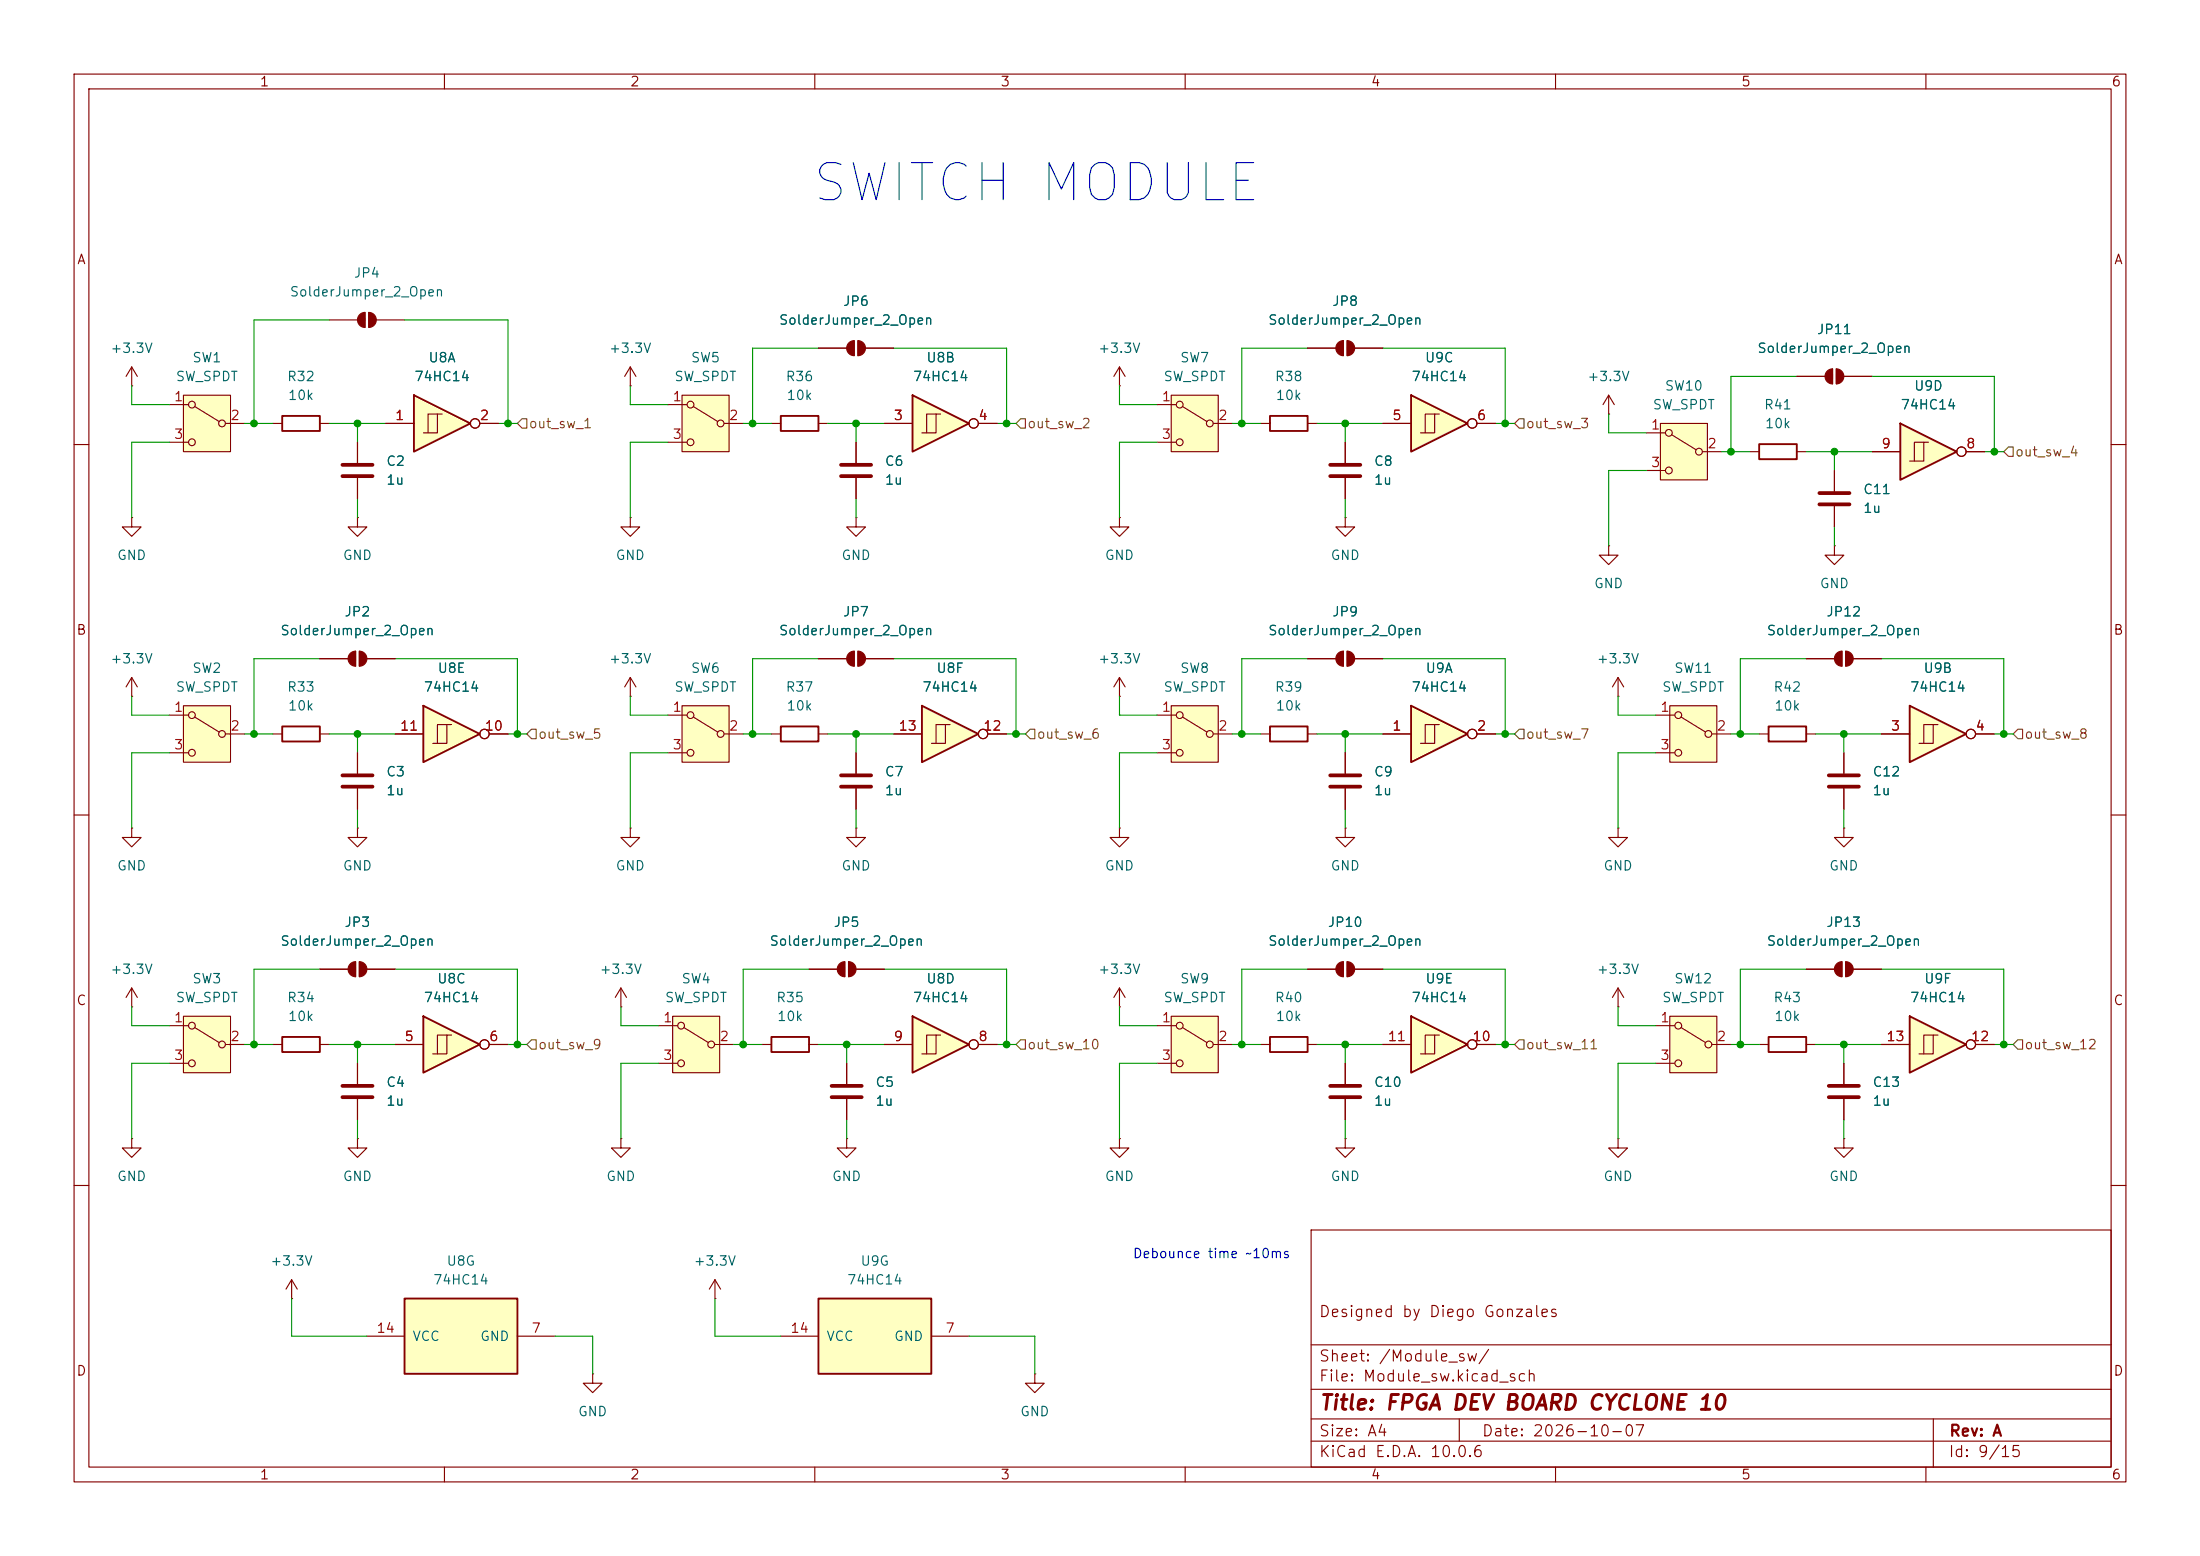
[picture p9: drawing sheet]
<svg xmlns="http://www.w3.org/2000/svg" width="297mm" height="210mm" viewBox="0 0 297 210" stroke-linecap="round" stroke-linejoin="round" font-family="sans-serif">
<g fill="none" stroke="#840000" stroke-width=".15">
<path d="M10 10h277v190h-277zM12 12h273v186h-273zM60 10v2M110 10v2M160 10v2M210 10v2M260 10v2M10 60h2M285 60h2M10 110h2M115.6 101.6v2.8M115.6 106.4v2.8"/>
<path d="M285 110h2M83.8 153.7v1.2h-1.3l1.3 1.3 1.3-1.3h-1.3M83.8 153.7h.1M10 160h2M177 166h108v32h-108zM285 160h2M60 198v2M110 198v2M160 198v2M177 194.5h108M177 191.5h108M177 187.5h108"/>
<path d="M177 181.5h108M197 191.5v3M210 198v2M260 198v2M261 191.5v6.5"/>
</g>
<path d="M113.5 104.6h4.1M113.5 106.2h4.1" fill="none" stroke="#840000" stroke-width=".51"/>
<path d="M90.8 137.2h6.4v7.6h-6.4z" fill="#ffffc2"/>
<g fill="none" stroke="#840000" stroke-width=".15">
<path d="M88.9 138.4h2.5M90.8 137.2h6.4v7.6h-6.4zM92.3 138.7l3.3 2M88.9 143.5h2.5M96.5 141h2.6"/>
<circle cx="91.9" cy="138.4" r=".46"/>
<circle cx="91.9" cy="143.5" r=".46"/>
<circle cx="96" cy="141" r=".46"/>
</g>
<path d="M57.1 137.2l7.7 3.8-7.7 3.8z" fill="#ffffc2"/>
<path d="M57.1 137.2l7.7 3.8-7.7 3.8zM104.1 140h5.1v2h-5.1z" fill="none" stroke="#840000" stroke-width=".25"/>
<g fill="none" stroke="#840000" stroke-width=".15">
<path d="M48.3 59.7v2.8M85.1 52.1h.1M85.1 49.5l.8 1.3M85.1 49.5l-.8 1.3M85.1 49.5v2.6M115.6 59.7v2.8M181.6 59.7v2.8M48.3 64.5v2.8M115.6 69.9v1.2h-1.3l1.3 1.3 1.2-1.3h-1.2M115.6 69.9h.1M115.6 64.5v2.8M181.6 69.9v1.2h-1.3l1.3 1.3 1.3-1.3h-1.3"/>
<path d="M181.6 69.9h.1M181.6 64.5v2.8M60.3 139.7h-1.2v2.5M61 139.7h-.7v2.5h-1.9M53.3 141h3.8M66 141h2.6M102.9 141h1.2M109.2 141h1.3M96.5 175.3h.1M96.5 172.7l-.7 1.3M96.5 172.7l.8 1.3M96.5 172.7v2.6"/>
<circle cx="65.4" cy="141" r=".63"/>
</g>
<path d="M46.2 62.7h4.1M46.2 64.3h4.1M113.5 62.7h4.1M113.5 64.3h4.1M179.6 62.7h4M179.6 64.3h4" fill="none" stroke="#840000" stroke-width=".51"/>
<path d="M54.6 175.3h15.2v10.1h-15.2z" fill="#ffffc2"/>
<path d="M54.6 175.3h15.2v10.1h-15.2z" fill="none" stroke="#840000" stroke-width=".25"/>
<g fill="none" stroke="#840000" stroke-width=".15">
<path d="M151.1 69.9v1.2h-1.2l1.2 1.3 1.3-1.3h-1.3M151.1 69.9h.1M247.6 73.7v1.2h-1.2l1.2 1.3 1.3-1.3h-1.3M247.6 73.7h.1M85.1 111.8v1.2h-1.3l1.3 1.3 1.3-1.3h-1.3M85.1 111.8h.1M115.6 111.8v1.2h-1.3l1.3 1.3 1.2-1.3h-1.2M115.6 111.8h.1M39.4 175.3h.1M39.4 172.7l-.8 1.3M39.4 172.7l.7 1.3M39.4 172.7v2.6"/>
<path d="M49.5 180.3h5.1M69.8 180.3h5.1"/>
</g>
<path d="M158.1 95.3h6.4v7.6h-6.4z" fill="#ffffc2"/>
<g fill="none" stroke="#840000" stroke-width=".15">
<path d="M17.8 52.1h.1M17.8 49.5l.7 1.3M17.8 49.5l-.8 1.3M17.8 49.5v2.6M44.4 43.2h3.9M49.3 42.2v2M49.8 42.2v2M50.8 43.2h3.8M170.2 57.2h1.2M176.5 57.2h1.3M247.6 63.5v2.8M247.6 68.3v2.8"/>
<path d="M156.2 96.5h2.5M158.1 95.3h6.4v7.6h-6.4zM159.6 96.8l3.3 2M163.8 99.1h2.6M151.1 111.8v1.2h-1.2l1.2 1.3 1.3-1.3h-1.3M151.1 111.8h.1M156.2 101.6h2.5"/>
<circle cx="159.3" cy="96.5" r=".46"/>
<circle cx="163.3" cy="99.1" r=".46"/>
<circle cx="159.3" cy="101.6" r=".46"/>
</g>
<g fill="#840000" stroke="#840000" stroke-width=".15">
<path d="M48.6 42.5l.3-.3h.4v2a1.02 1.02 0 0 1-1-.6 1.02 1.02 0 0 1 .3-1.1z"/>
<path d="M49.8 42.2a1.02 1.02 0 0 1 1 1 1.02 1.02 0 0 1-1 1z"/>
</g>
<path d="M171.4 56.1h5.1v2.1h-5.1z" fill="none" stroke="#840000" stroke-width=".25"/>
<path d="M245.6 66.5h4.1M245.6 68.1h4.1" fill="none" stroke="#840000" stroke-width=".51"/>
<path d="M123.2 53.3l7.6 3.9-7.6 3.8z" fill="#ffffc2"/>
<path d="M123.2 53.3l7.6 3.9-7.6 3.8z" fill="none" stroke="#840000" stroke-width=".25"/>
<g fill="none" stroke="#840000" stroke-width=".15">
<path d="M119.4 57.2h3.8M126.4 55.9h-1.3v2.5M127 55.9h-.6v2.5h-1.9M132.1 57.2h2.5"/>
<circle cx="131.4" cy="57.1" r=".63"/>
</g>
<path d="M24.8 53.3h6.3v7.7h-6.3z" fill="#ffffc2"/>
<g fill="none" stroke="#840000" stroke-width=".15">
<path d="M22.9 54.6h2.5M22.9 59.7h2.5M24.8 53.3h6.3v7.7h-6.3zM26.3 54.9l3.3 2M30.5 57.2h2.5M104.1 57.2h1.3M110.5 57.2h1.3M110.5 47h3.8M115.3 46v2M115.8 46v2M116.8 47h3.8M151.1 52.1h.1"/>
<path d="M151.1 49.5l.8 1.3M151.1 49.5l-.7 1.3M151.1 49.5v2.6M242.6 50.8h3.8M247.4 49.8v2M247.9 49.8v2M248.9 50.8h3.8M236.2 61h1.3M242.6 61h1.2M83.8 135.9h.1M83.8 133.4l.8 1.2M83.8 133.4l-.7 1.2"/>
<path d="M83.8 133.4v2.5"/>
<circle cx="25.9" cy="54.6" r=".46"/>
<circle cx="25.9" cy="59.7" r=".46"/>
<circle cx="30" cy="57.2" r=".46"/>
</g>
<g fill="#840000" stroke="#840000" stroke-width=".15">
<path d="M246.7 50.1l.3-.3h.4v2a1.02 1.02 0 0 1-.9-.6 1.02 1.02 0 0 1 .2-1.1z"/>
<path d="M247.9 49.8a1.02 1.02 0 0 1 1 1 1.02 1.02 0 0 1-1 1z"/>
<path d="M114.6 46.3l.4-.3h.3v2a1.02 1.02 0 0 1-.9-.6 1.02 1.02 0 0 1 .2-1.1z"/>
<path d="M115.8 46a1.02 1.02 0 0 1 1 1 1.02 1.02 0 0 1-1 1z"/>
</g>
<path d="M105.4 56.1h5.1v2.1h-5.1zM237.5 59.9h5.1v2.1h-5.1z" fill="none" stroke="#840000" stroke-width=".25"/>
<path d="M55.9 53.3l7.6 3.9-7.6 3.8z" fill="#ffffc2"/>
<path d="M55.9 53.3l7.6 3.9-7.6 3.8z" fill="none" stroke="#840000" stroke-width=".25"/>
<g fill="none" stroke="#840000" stroke-width=".15">
<path d="M52.1 57.2h3.8M59.1 55.9h-1.3v2.5M59.7 55.9h-.6v2.5h-2M64.8 57.2h2.5"/>
<circle cx="64.1" cy="57.1" r=".63"/>
</g>
<path d="M256.5 57.2l7.7 3.8-7.7 3.8z" fill="#ffffc2"/>
<path d="M256.5 57.2l7.7 3.8-7.7 3.8z" fill="none" stroke="#840000" stroke-width=".25"/>
<g fill="none" stroke="#840000" stroke-width=".15">
<path d="M259.7 59.7h-1.3v2.5M260.3 59.7h-.6v2.5h-1.9M252.7 61h3.8M265.4 61h2.6"/>
<circle cx="264.8" cy="61" r=".63"/>
</g>
<path d="M158.1 53.3h6.4v7.7h-6.4z" fill="#ffffc2"/>
<g fill="none" stroke="#840000" stroke-width=".15">
<path d="M156.2 54.6h2.5M156.2 59.7h2.5M158.1 53.3h6.4v7.7h-6.4zM159.6 54.9l3.3 2M163.8 57.2h2.6"/>
<circle cx="159.3" cy="59.7" r=".46"/>
<circle cx="159.3" cy="54.6" r=".46"/>
<circle cx="163.3" cy="57.2" r=".46"/>
</g>
<path d="M57.1 95.3l7.7 3.8-7.7 3.8z" fill="#ffffc2"/>
<path d="M38.1 56.1h5.1v2.1h-5.1zM38.1 98h5.1v2.1h-5.1zM57.1 95.3l7.7 3.8-7.7 3.8zM38.1 140h5.1v2h-5.1z" fill="none" stroke="#840000" stroke-width=".25"/>
<g fill="none" stroke="#840000" stroke-width=".15">
<path d="M36.8 57.2h1.3M43.2 57.2h1.2M36.8 99.1h1.3M43.2 99.1h1.2M43.2 88.9h3.8M48 87.9v2M48.5 87.9v2M49.5 88.9h3.8M53.3 99.1h3.8M60.3 97.8h-1.2v2.5M61 97.8h-.7v2.5h-1.9M66 99.1h2.6"/>
<path d="M85.1 94h.1M85.1 91.4l.8 1.3M85.1 91.4l-.8 1.3M85.1 91.4v2.6M151.1 94h.1M151.1 91.4l.8 1.3M151.1 91.4l-.7 1.3M151.1 91.4v2.6M48.3 101.6v2.8M48.3 106.4v2.8M43.2 130.8h3.8M48 129.8v2"/>
<path d="M48.5 129.8v2M49.5 130.8h3.8M36.8 141h1.3M43.2 141h1.2M48.3 153.7v1.2h-1.3l1.3 1.3 1.2-1.3h-1.2M48.3 153.7h.1M48.3 143.5v2.8M48.3 148.3v2.8"/>
<circle cx="65.4" cy="99.1" r=".63"/>
</g>
<g fill="#840000" stroke="#840000" stroke-width=".15">
<path d="M47.3 130.1l.4-.2 .3-.1v2a1.02 1.02 0 0 1-.9-.6 1.02 1.02 0 0 1 .2-1.1z"/>
<path d="M48.5 129.8a1.02 1.02 0 0 1 1 1 1.02 1.02 0 0 1-1 1z"/>
<path d="M47.3 88.2l.4-.3h.3v2a1.02 1.02 0 0 1-.9-.6 1.02 1.02 0 0 1 .2-1.1z"/>
<path d="M48.5 87.9a1.02 1.02 0 0 1 1 1 1.02 1.02 0 0 1-1 1z"/>
</g>
<path d="M46.2 104.6h4.1M46.2 106.2h4.1M46.2 146.6h4.1M46.2 148.1h4.1" fill="none" stroke="#840000" stroke-width=".51"/>
<path d="M92.1 95.3h6.3v7.6h-6.3z" fill="#ffffc2"/>
<g fill="none" stroke="#840000" stroke-width=".15">
<path d="M17.8 94h.1M17.8 91.4l.7 1.3M17.8 91.4l-.8 1.3M17.8 91.4v2.6M90.2 96.5h2.5M92.1 95.3h6.3v7.6h-6.3zM93.6 96.8l3.3 2M97.8 99.1h2.5M104.1 99.1h1.3M110.5 99.1h1.3M90.2 101.6h2.5M17.8 135.9h.1"/>
<path d="M17.8 133.4v2.5M17.8 133.4l.7 1.2M17.8 133.4l-.8 1.2M17.8 153.7v1.2h-1.3l1.3 1.3 1.2-1.3h-1.2M17.8 153.7h.1"/>
<circle cx="93.2" cy="96.5" r=".46"/>
<circle cx="97.3" cy="99.1" r=".46"/>
<circle cx="93.2" cy="101.6" r=".46"/>
</g>
<path d="M105.4 98h5.1v2.1h-5.1z" fill="none" stroke="#840000" stroke-width=".25"/>
<path d="M24.8 137.2h6.3v7.6h-6.3z" fill="#ffffc2"/>
<g fill="none" stroke="#840000" stroke-width=".15">
<path d="M17.8 69.9v1.2h-1.3l1.3 1.3 1.2-1.3h-1.2M17.8 69.9h.1M22.9 138.4h2.5M24.8 137.2h6.3v7.6h-6.3zM26.3 138.7l3.3 2M22.9 143.5h2.5M30.5 141h2.5"/>
<circle cx="25.9" cy="138.4" r=".46"/>
<circle cx="25.9" cy="143.5" r=".46"/>
<circle cx="30" cy="141" r=".46"/>
</g>
<path d="M92.1 53.3h6.3v7.7h-6.3z" fill="#ffffc2"/>
<g fill="none" stroke="#840000" stroke-width=".15">
<path d="M90.2 54.6h2.5M90.2 59.7h2.5M92.1 53.3h6.3v7.7h-6.3zM93.6 54.9l3.3 2M97.8 57.2h2.5M48.3 69.9v1.2h-1.3l1.3 1.3 1.2-1.3h-1.2M48.3 69.9h.1M85.1 69.9v1.2h-1.3l1.3 1.3 1.3-1.3h-1.3M85.1 69.9h.1M17.8 111.8v1.2h-1.3l1.3 1.3 1.2-1.3h-1.2M17.8 111.8h.1M48.3 111.8v1.2h-1.3l1.3 1.3 1.2-1.3h-1.2"/>
<path d="M48.3 111.8h.1"/>
<circle cx="93.2" cy="54.6" r=".46"/>
<circle cx="93.2" cy="59.7" r=".46"/>
<circle cx="97.3" cy="57.2" r=".46"/>
</g>
<path d="M24.8 95.3h6.3v7.6h-6.3z" fill="#ffffc2"/>
<g fill="none" stroke="#840000" stroke-width=".15">
<path d="M22.9 96.5h2.5M24.8 95.3h6.3v7.6h-6.3zM26.3 96.8l3.3 2M30.5 99.1h2.5M110.5 88.9h3.8M115.3 87.9v2M115.8 87.9v2M116.8 88.9h3.8M22.9 101.6h2.5M109.2 130.8h3.8M114 129.8v2M114.6 129.8v2"/>
<path d="M115.6 130.8h3.8"/>
<circle cx="25.9" cy="96.5" r=".46"/>
<circle cx="30" cy="99.1" r=".46"/>
<circle cx="25.9" cy="101.6" r=".46"/>
</g>
<g fill="#840000" stroke="#840000" stroke-width=".15">
<path d="M114.6 88.2l.4-.3h.3v2a1.02 1.02 0 0 1-.9-.6 1.02 1.02 0 0 1 .2-1.1z"/>
<path d="M115.8 87.9a1.02 1.02 0 0 1 1 1 1.02 1.02 0 0 1-1 1z"/>
<path d="M113.3 130.1l.4-.2 .3-.1v2a1.02 1.02 0 0 1-.9-.6 1.02 1.02 0 0 1 .2-1.1z"/>
<path d="M114.6 129.8a1.02 1.02 0 0 1 1 1 1.02 1.02 0 0 1-1 1z"/>
</g>
<path d="M124.5 95.3l7.6 3.8-7.6 3.8z" fill="#ffffc2"/>
<path d="M124.5 95.3l7.6 3.8-7.6 3.8z" fill="none" stroke="#840000" stroke-width=".25"/>
<g fill="none" stroke="#840000" stroke-width=".15">
<path d="M120.6 99.1h3.9M127.6 97.8h-1.2v2.5M128.3 97.8h-.7v2.5h-1.9M133.3 99.1h2.6M114.3 153.7v1.2h-1.3l1.3 1.3 1.3-1.3h-1.3M114.3 153.7h.1M114.3 143.5v2.8M114.3 148.3v2.8"/>
<circle cx="132.7" cy="99.1" r=".63"/>
</g>
<path d="M112.3 146.6h4M112.3 148.1h4" fill="none" stroke="#840000" stroke-width=".51"/>
<path d="M123.2 137.2l7.6 3.8-7.6 3.8z" fill="#ffffc2"/>
<path d="M123.2 137.2l7.6 3.8-7.6 3.8z" fill="none" stroke="#840000" stroke-width=".25"/>
<g fill="none" stroke="#840000" stroke-width=".15">
<path d="M126.4 139.7h-1.3v2.5M127 139.7h-.6v2.5h-1.9M119.4 141h3.8M132.1 141h2.5"/>
<circle cx="131.4" cy="141" r=".63"/>
</g>
<path d="M110.5 175.3h15.2v10.1h-15.2z" fill="#ffffc2"/>
<path d="M110.5 175.3h15.2v10.1h-15.2z" fill="none" stroke="#840000" stroke-width=".25"/>
<path d="M105.4 180.3h5.1M125.7 180.3h5.1" fill="none" stroke="#840000" stroke-width=".15"/>
<path d="M158.1 137.2h6.4v7.6h-6.4z" fill="#ffffc2"/>
<g fill="none" stroke="#840000" stroke-width=".15">
<path d="M170.2 99.1h1.2M176.5 99.1h1.3M181.6 111.8v1.2h-1.3l1.3 1.3 1.3-1.3h-1.3M181.6 111.8h.1M181.6 101.6v2.8M181.6 106.4v2.8M218.4 111.8v1.2h-1.2l1.2 1.3 1.3-1.3h-1.3M218.4 111.8h.1M151.1 135.9h.1M151.1 133.4l.8 1.2M151.1 133.4l-.7 1.2M151.1 133.4v2.5"/>
<path d="M156.2 138.4h2.5M158.1 137.2h6.4v7.6h-6.4zM159.6 138.7l3.3 2M176.5 130.8h3.8M181.4 129.8v2M181.9 129.8v2M182.9 130.8h3.8M151.1 153.7v1.2h-1.2l1.2 1.3 1.3-1.3h-1.3M151.1 153.7h.1M156.2 143.5h2.5M163.8 141h2.6M170.2 141h1.2"/>
<path d="M176.5 141h1.3M181.6 153.7v1.2h-1.3l1.3 1.3 1.3-1.3h-1.3M181.6 153.7h.1M80 185.4v1.3h1.3l-1.3 1.3-1.3-1.3h1.3M80 185.4h.1M139.7 185.4v1.3h1.3l-1.3 1.3-1.3-1.3h1.3M139.7 185.4h.1"/>
<circle cx="159.3" cy="138.4" r=".46"/>
<circle cx="159.3" cy="143.5" r=".46"/>
<circle cx="163.3" cy="141" r=".46"/>
</g>
<path d="M171.4 98h5.1v2.1h-5.1zM171.4 140h5.1v2h-5.1z" fill="none" stroke="#840000" stroke-width=".25"/>
<path d="M179.6 104.6h4M179.6 106.2h4" fill="none" stroke="#840000" stroke-width=".51"/>
<g fill="#840000" stroke="#840000" stroke-width=".15">
<path d="M180.6 130.1l.4-.2 .4-.1v2a1.02 1.02 0 0 1-1-.6 1.02 1.02 0 0 1 .2-1.1z"/>
<path d="M181.9 129.8a1.02 1.02 0 0 1 1 1 1.02 1.02 0 0 1-1 1z"/>
</g>
<path d="M190.5 137.2l7.6 3.8-7.6 3.8z" fill="#ffffc2"/>
<path d="M190.5 137.2l7.6 3.8-7.6 3.8z" fill="none" stroke="#840000" stroke-width=".25"/>
<g fill="none" stroke="#840000" stroke-width=".15">
<path d="M176.5 47h3.8M181.4 46v2M181.9 46v2M182.9 47h3.8M193.7 139.7h-1.3v2.5M194.3 139.7h-.6v2.5h-1.9M218.4 135.9h.1M218.4 133.4l.8 1.2M218.4 133.4l-.7 1.2M218.4 133.4v2.5M181.6 143.5v2.8M181.6 148.3v2.8"/>
<path d="M186.7 141h3.8M199.4 141h2.5M218.4 153.7v1.2h-1.2l1.2 1.3 1.3-1.3h-1.3M218.4 153.7h.1"/>
<circle cx="198.8" cy="141" r=".63"/>
</g>
<path d="M179.6 146.6h4M179.6 148.1h4" fill="none" stroke="#840000" stroke-width=".51"/>
<g fill="#840000" stroke="#840000" stroke-width=".15">
<path d="M180.6 46.3l.4-.3h.4v2a1.02 1.02 0 0 1-1-.6 1.02 1.02 0 0 1 .2-1.1z"/>
<path d="M181.9 46a1.02 1.02 0 0 1 1 1 1.02 1.02 0 0 1-1 1z"/>
</g>
<path d="M190.5 53.3l7.6 3.9-7.6 3.8z" fill="#ffffc2"/>
<path d="M190.5 53.3l7.6 3.9-7.6 3.8z" fill="none" stroke="#840000" stroke-width=".25"/>
<g fill="none" stroke="#840000" stroke-width=".15">
<path d="M186.7 57.2h3.8M193.7 55.9h-1.3v2.5M194.3 55.9h-.6v2.5h-1.9M199.4 57.2h2.5"/>
<circle cx="198.8" cy="57.1" r=".63"/>
</g>
<path d="M224.2 57.2h6.3v7.6h-6.3z" fill="#ffffc2"/>
<g fill="none" stroke="#840000" stroke-width=".15">
<path d="M217.2 55.9h.1M217.2 53.3l.7 1.3M217.2 53.3l-.8 1.3M217.2 53.3v2.6M222.2 58.4h2.6M224.2 57.2h6.3v7.6h-6.3zM225.7 58.7l3.3 2M217.2 73.7v1.2h-1.3l1.3 1.3 1.2-1.3h-1.2M217.2 73.7h.1M222.2 63.5h2.6M229.9 61h2.5M218.4 94h.1"/>
<path d="M218.4 91.4l.8 1.3M218.4 91.4l-.7 1.3M218.4 91.4v2.6"/>
<circle cx="225.3" cy="58.4" r=".46"/>
<circle cx="225.3" cy="63.5" r=".46"/>
<circle cx="229.4" cy="61" r=".46"/>
</g>
<path d="M225.4 95.3h6.4v7.6h-6.4z" fill="#ffffc2"/>
<g fill="none" stroke="#840000" stroke-width=".15">
<path d="M223.5 96.5h2.6M225.4 95.3h6.4v7.6h-6.4zM226.9 96.8l3.4 2M231.1 99.1h2.6M223.5 101.6h2.6"/>
<circle cx="226.6" cy="96.5" r=".46"/>
<circle cx="230.6" cy="99.1" r=".46"/>
<circle cx="226.6" cy="101.6" r=".46"/>
</g>
<path d="M257.8 95.3l7.6 3.8-7.6 3.8z" fill="#ffffc2"/>
<path d="M257.8 95.3l7.6 3.8-7.6 3.8z" fill="none" stroke="#840000" stroke-width=".25"/>
<g fill="none" stroke="#840000" stroke-width=".15">
<path d="M176.5 88.9h3.8M181.4 87.9v2M181.9 87.9v2M182.9 88.9h3.8M254 99.1h3.8M261 97.8h-1.3v2.5M261.6 97.8h-.6v2.5h-1.9M266.7 99.1h2.5"/>
<circle cx="266.1" cy="99.1" r=".63"/>
</g>
<g fill="#840000" stroke="#840000" stroke-width=".15">
<path d="M180.6 88.2l.4-.3h.4v2a1.02 1.02 0 0 1-1-.6 1.02 1.02 0 0 1 .2-1.1z"/>
<path d="M181.9 87.9a1.02 1.02 0 0 1 1 1 1.02 1.02 0 0 1-1 1z"/>
</g>
<path d="M190.5 95.3l7.6 3.8-7.6 3.8z" fill="#ffffc2"/>
<path d="M190.5 95.3l7.6 3.8-7.6 3.8zM238.8 140h5v2h-5z" fill="none" stroke="#840000" stroke-width=".25"/>
<g fill="none" stroke="#840000" stroke-width=".15">
<path d="M186.7 99.1h3.8M193.7 97.8h-1.3v2.5M194.3 97.8h-.6v2.5h-1.9M199.4 99.1h2.5M243.8 130.8h3.8M248.7 129.8v2M249.2 129.8v2M250.2 130.8h3.8M237.5 141h1.3M243.8 141h1.3M248.9 153.7v1.2h-1.3l1.3 1.3 1.3-1.3h-1.3M248.9 153.7h.1"/>
<path d="M248.9 143.5v2.8M248.9 148.3v2.8"/>
<circle cx="198.8" cy="99.1" r=".63"/>
</g>
<g fill="#840000" stroke="#840000" stroke-width=".15">
<path d="M247.9 130.1l.4-.2 .4-.1v2a1.02 1.02 0 0 1-1-.6 1.02 1.02 0 0 1 .2-1.1z"/>
<path d="M249.2 129.8a1.02 1.02 0 0 1 1 1 1.02 1.02 0 0 1-1 1z"/>
</g>
<path d="M246.9 146.6h4.1M246.9 148.1h4.1" fill="none" stroke="#840000" stroke-width=".51"/>
<path d="M257.8 137.2l7.6 3.8-7.6 3.8z" fill="#ffffc2"/>
<path d="M257.8 137.2l7.6 3.8-7.6 3.8z" fill="none" stroke="#840000" stroke-width=".25"/>
<g fill="none" stroke="#840000" stroke-width=".15">
<path d="M261 139.7h-1.3v2.5M261.6 139.7h-.6v2.5h-1.9M254 141h3.8M266.7 141h2.5"/>
<circle cx="266.1" cy="141" r=".63"/>
</g>
<path d="M225.4 137.2h6.4v7.6h-6.4z" fill="#ffffc2"/>
<g fill="none" stroke="#840000" stroke-width=".15">
<path d="M48.3 59.7v2.8M52.1 57.2h3.8M64.8 57.2h2.5M110.5 47h3.8M115.6 59.7v2.8M116.8 47h3.8M119.4 57.2h3.8M132.1 57.2h2.5M176.5 47h3.8M181.6 59.7v2.8M182.9 47h3.8M186.7 57.2h3.8"/>
<path d="M199.4 57.2h2.5M242.6 50.8h3.8M248.9 50.8h3.8M48.3 64.5v2.8M115.6 64.5v2.8M181.6 64.5v2.8M247.6 63.5v2.8M247.6 68.3v2.8M252.7 61h3.8M265.4 61h2.6M43.2 88.9h3.8M49.5 88.9h3.8"/>
<path d="M53.3 99.1h3.8M66 99.1h2.6M110.5 88.9h3.8M116.8 88.9h3.8M120.6 99.1h3.9M133.3 99.1h2.6M176.5 88.9h3.8M182.9 88.9h3.8M186.7 99.1h3.8M199.4 99.1h2.5M237.5 99.1h1.3M243.8 88.9h3.8"/>
<path d="M243.8 99.1h1.3M248.7 87.9v2M249.2 87.9v2M250.2 88.9h3.8M254 99.1h3.8M266.7 99.1h2.5M48.3 101.6v2.8M48.3 106.4v2.8M115.6 101.6v2.8M115.6 106.4v2.8M181.6 101.6v2.8M181.6 106.4v2.8"/>
<path d="M248.9 111.8v1.2h-1.3l1.3 1.3 1.3-1.3h-1.3M248.9 111.8h.1M248.9 101.6v2.8M248.9 106.4v2.8M43.2 130.8h3.8M49.5 130.8h3.8M109.2 130.8h3.8M115.6 130.8h3.8M176.5 130.8h3.8M182.9 130.8h3.8M223.5 138.4h2.6M225.4 137.2h6.4v7.6h-6.4z"/>
<path d="M226.9 138.7l3.4 2M243.8 130.8h3.8M250.2 130.8h3.8M48.3 143.5v2.8M48.3 148.3v2.8M53.3 141h3.8M66 141h2.6M114.3 143.5v2.8M114.3 148.3v2.8M119.4 141h3.8M132.1 141h2.5M181.6 143.5v2.8"/>
<path d="M181.6 148.3v2.8M186.7 141h3.8M199.4 141h2.5M223.5 143.5h2.6M231.1 141h2.6M248.9 143.5v2.8M248.9 148.3v2.8M254 141h3.8M266.7 141h2.5"/>
<circle cx="64.1" cy="57.1" r=".63"/>
<circle cx="131.4" cy="57.1" r=".63"/>
<circle cx="198.8" cy="57.1" r=".63"/>
<circle cx="264.8" cy="61" r=".63"/>
<circle cx="65.4" cy="99.1" r=".63"/>
<circle cx="132.7" cy="99.1" r=".63"/>
<circle cx="198.8" cy="99.1" r=".63"/>
<circle cx="266.1" cy="99.1" r=".63"/>
<circle cx="226.6" cy="138.4" r=".46"/>
<circle cx="65.4" cy="141" r=".63"/>
<circle cx="131.4" cy="141" r=".63"/>
<circle cx="198.8" cy="141" r=".63"/>
<circle cx="226.6" cy="143.5" r=".46"/>
<circle cx="230.6" cy="141" r=".46"/>
<circle cx="266.1" cy="141" r=".63"/>
</g>
<path d="M246.9 104.6h4.1M246.9 106.2h4.1" fill="none" stroke="#840000" stroke-width=".51"/>
<g fill="#840000" stroke="#840000" stroke-width=".15">
<path d="M247.9 88.2l.4-.3h.4v2a1.02 1.02 0 0 1-1-.6 1.02 1.02 0 0 1 .2-1.1z"/>
<path d="M249.2 87.9a1.02 1.02 0 0 1 1 1 1.02 1.02 0 0 1-1 1z"/>
</g>
<path d="M238.8 98h5v2.1h-5z" fill="none" stroke="#840000" stroke-width=".25"/>
<path d="M69.8 57.2l.7-.7h.6v1.3h-.6zM137.2 57.2l.6-.7h.6v1.3h-.6zM205.1 56.5h.6v1.3h-.6l-.6-.6zM271.1 60.3h.7v1.3h-.7l-.6-.6zM71.8 98.4h.6v1.3h-.6l-.7-.6zM139.1 98.4h.6v1.3h-.6l-.7-.6zM205.1 98.4h.6v1.3h-.6l-.6-.6zM272.4 98.4h.6v1.3h-.6l-.6-.6zM71.1 141l.7-.7h.6v1.3h-.6zM137.2 141l.6-.7h.6v1.3h-.6zM205.1 140.3h.6v1.3h-.6l-.6-.6zM272.4 140.3h.6v1.3h-.6l-.6-.6z" fill="none" stroke="#725600" stroke-width=".15"/>
<g fill="none" stroke="#009600" stroke-width=".15">
<path d="M17.8 52.1v2.5h5.1M22.9 59.7h-5.1v10.2M33 57.2h3.8M44.4 43.2h-10.1v14M44.4 57.2h7.7M48.3 57.2v2.5M54.6 43.2h14v14M67.3 57.2h2.5M85.1 52.1v2.5h5.1M90.2 59.7h-5.1v10.2M100.3 57.2h3.8M110.5 47h-8.9v10.2"/>
<path d="M111.8 57.2h7.6M115.6 57.2v2.5M120.6 47h15.3v10.2M134.6 57.2h2.6M151.1 52.1v2.5h5.1M156.2 59.7h-5.1v10.2M166.4 57.2h3.8M176.5 47h-8.9v10.2M177.8 57.2h8.9M181.6 57.2v2.5M186.7 47h16.5v10.2M201.9 57.2h2.6"/>
<path d="M217.2 55.9v2.5h5M242.6 50.8h-8.9v10.2M252.7 50.8h16.5v10.2M48.3 67.3v2.6M115.6 67.3v2.6M181.6 67.3v2.6M222.2 63.5h-5v10.2M232.4 61h3.8M243.8 61h8.9M247.6 61v2.5M247.6 71.1v2.6M268 61h2.5"/>
<path d="M17.8 94v2.5h5.1M33 99.1h3.8M43.2 88.9h-8.9v10.2M44.4 99.1h8.9M48.3 99.1v2.5M53.3 88.9h16.5v10.2M68.6 99.1h2.5M85.1 94v2.5h5.1M100.3 99.1h3.8M110.5 88.9h-8.9v10.2M111.8 99.1h8.8M115.6 99.1v2.5"/>
<path d="M120.6 88.9h16.6v10.2M135.9 99.1h2.5M151.1 94v2.5h5.1M166.4 99.1h3.8M176.5 88.9h-8.9v10.2M177.8 99.1h8.9M181.6 99.1v2.5M186.7 88.9h16.5v10.2M201.9 99.1h2.6M218.4 94v2.5h5.1M233.7 99.1h3.8M243.8 88.9h-8.9v10.2"/>
<path d="M245.1 99.1h8.9M248.9 99.1v2.5M254 88.9h16.5v10.2M269.2 99.1h2.6M22.9 101.6h-5.1v10.2M48.3 109.2v2.6M90.2 101.6h-5.1v10.2M115.6 109.2v2.6M156.2 101.6h-5.1v10.2M181.6 109.2v2.6M223.5 101.6h-5.1v10.2M248.9 109.2v2.6"/>
<path d="M17.8 135.9v2.5h5.1M43.2 130.8h-8.9v10.2M53.3 130.8h16.5v10.2M83.8 135.9v2.5h5.1M109.2 130.8h-8.9v10.2M119.4 130.8h16.5v10.2M151.1 135.9v2.5h5.1M176.5 130.8h-8.9v10.2M186.7 130.8h16.5v10.2M218.4 135.9v2.5h5.1M243.8 130.8h-8.9v10.2M254 130.8h16.5v10.2"/>
<path d="M22.9 143.5h-5.1v10.2M33 141h3.8M44.4 141h8.9M48.3 141v2.5M48.3 151.1v2.6M68.6 141h2.5M88.9 143.5h-5.1v10.2M99.1 141h3.8M110.5 141h8.9M114.3 141v2.5M114.3 151.1v2.6M134.6 141h2.6"/>
<path d="M156.2 143.5h-5.1v10.2M166.4 141h3.8M177.8 141h8.9M181.6 141v2.5M181.6 151.1v2.6M201.9 141h2.6M223.5 143.5h-5.1v10.2M233.7 141h3.8M245.1 141h8.9M248.9 141v2.5M248.9 151.1v2.6M269.2 141h2.6"/>
<path d="M39.4 175.3v5h10.1M96.5 175.3v5h8.9M74.9 180.3h5.1v5.1M130.8 180.3h8.9v5.1"/>
</g>
<g fill="#009600" stroke="#009600" stroke-width=".14">
<circle cx="181.6" cy="57.2" r=".46"/>
<circle cx="135.9" cy="57.2" r=".46"/>
<circle cx="167.6" cy="57.2" r=".46"/>
<circle cx="115.6" cy="57.2" r=".46"/>
<circle cx="34.3" cy="141" r=".46"/>
<circle cx="48.3" cy="141" r=".46"/>
<circle cx="48.3" cy="99.1" r=".46"/>
<circle cx="34.3" cy="57.2" r=".46"/>
<circle cx="34.3" cy="99.1" r=".46"/>
<circle cx="100.3" cy="141" r=".46"/>
<circle cx="69.8" cy="99.1" r=".46"/>
<circle cx="69.8" cy="141" r=".46"/>
<circle cx="101.6" cy="99.1" r=".46"/>
<circle cx="68.6" cy="57.2" r=".46"/>
<circle cx="48.3" cy="57.2" r=".46"/>
<circle cx="101.6" cy="57.2" r=".46"/>
<circle cx="137.2" cy="99.1" r=".46"/>
<circle cx="181.6" cy="141" r=".46"/>
<circle cx="115.6" cy="99.1" r=".46"/>
<circle cx="181.6" cy="99.1" r=".46"/>
<circle cx="135.9" cy="141" r=".46"/>
<circle cx="114.3" cy="141" r=".46"/>
<circle cx="203.2" cy="99.1" r=".46"/>
<circle cx="167.6" cy="141" r=".46"/>
<circle cx="203.2" cy="141" r=".46"/>
<circle cx="203.2" cy="57.2" r=".46"/>
<circle cx="233.7" cy="61" r=".46"/>
<circle cx="167.6" cy="99.1" r=".46"/>
<circle cx="248.9" cy="141" r=".46"/>
<circle cx="270.5" cy="141" r=".46"/>
<circle cx="234.9" cy="99.1" r=".46"/>
<circle cx="234.9" cy="141" r=".46"/>
<circle cx="248.9" cy="99.1" r=".46"/>
<circle cx="247.6" cy="61" r=".46"/>
<circle cx="269.2" cy="61" r=".46"/>
<circle cx="270.5" cy="99.1" r=".46"/>
</g>
<text font-size="5" fill="#0000c2" x="109.2" y="28.5">SWITCH MODULE</text>
<text font-size="2" fill="#840000" x="178" y="190.8">Title: FPGA DEV BOARD CYCLONE 10</text>
<g font-size="1.5" fill="#840000">
<text x="178" y="178.1">Designed by Diego Gonzales</text>
<text x="178" y="184.1">Sheet: /Module_sw/</text>
<text x="178" y="186.8">File: Module_sw.kicad_sch</text>
<text x="178" y="197">KiCad E.D.A. 10.0.6</text>
<text x="178" y="194.2">Size: A4</text>
<text x="200" y="194.2">Date: 2026-10-07</text>
<text x="263" y="197">Id: 9/15</text>
<text x="263" y="194.2">Rev: A</text>
</g>
<g font-size="1.3" fill="#840000">
<text x="35" y="12">1</text>
<text x="85" y="12">2</text>
<text x="135" y="12">3</text>
<text x="185" y="12">4</text>
<text x="235" y="12">5</text>
<text x="285" y="12">6</text>
<text x="10.3" y="36">A</text>
<text x="285.3" y="36">A</text>
<text x="10.2" y="86">B</text>
<text x="285.2" y="86">B</text>
<text x="10.2" y="136">C</text>
<text x="285.2" y="136">C</text>
<text x="10.2" y="186">D</text>
<text x="285.2" y="186">D</text>
<text x="35" y="200">1</text>
<text x="85" y="200">2</text>
<text x="135" y="200">3</text>
<text x="185" y="200">4</text>
<text x="235" y="200">5</text>
<text x="285" y="200">6</text>
</g>
<g font-size="1.3" fill="#006464">
<text x="39" y="40.3">SolderJumper_2_Open</text>
<text x="47.7" y="37.8">JP4</text>
<text x="113.7" y="41.6">JP6</text>
<text x="179.8" y="41.6">JP8</text>
<text x="14.8" y="48">+3.3V</text>
<text x="82.1" y="48">+3.3V</text>
<text x="105.1" y="44.1">SolderJumper_2_Open</text>
<text x="148.2" y="48">+3.3V</text>
<text x="171.1" y="44.1">SolderJumper_2_Open</text>
<text x="237.2" y="48">SolderJumper_2_Open</text>
<text x="245.2" y="45.4">JP11</text>
<text x="23.6" y="51.8">SW_SPDT</text>
<text x="25.9" y="49.2">SW1</text>
<text x="38.7" y="51.8">R32</text>
<text x="55.8" y="51.8">74HC14</text>
<text x="57.7" y="49.2">U8A</text>
<text x="91" y="51.8">SW_SPDT</text>
<text x="93.2" y="49.2">SW5</text>
<text x="106" y="51.8">R36</text>
<text x="123.2" y="51.8">74HC14</text>
<text x="125" y="49.2">U8B</text>
<text x="157" y="51.8">SW_SPDT</text>
<text x="159.2" y="49.2">SW7</text>
<text x="172" y="51.8">R38</text>
<text x="190.5" y="51.8">74HC14</text>
<text x="192.3" y="49.2">U9C</text>
<text x="214.2" y="51.8">+3.3V</text>
<text x="224.7" y="53">SW10</text>
<text x="258.3" y="53">U9D</text>
<text x="38.8" y="54.3">10k</text>
<text x="106.1" y="54.3">10k</text>
<text x="172.1" y="54.3">10k</text>
<text x="223" y="55.6">SW_SPDT</text>
<text x="238.1" y="55.6">R41</text>
<text x="238.2" y="58.1">10k</text>
<text x="256.5" y="55.6">74HC14</text>
<text x="52.1" y="63.2">C2</text>
<text x="52.1" y="65.7">1u</text>
<text x="119.4" y="63.2">C6</text>
<text x="119.4" y="65.7">1u</text>
<text x="185.4" y="63.2">C8</text>
<text x="185.4" y="65.7">1u</text>
<text x="251.4" y="67">C11</text>
<text x="251.4" y="69.5">1u</text>
<text x="15.7" y="75.9">GND</text>
<text x="46.2" y="75.9">GND</text>
<text x="83" y="75.9">GND</text>
<text x="113.5" y="75.9">GND</text>
<text x="149.1" y="75.9">GND</text>
<text x="179.5" y="75.9">GND</text>
<text x="46.4" y="83.5">JP2</text>
<text x="113.7" y="83.5">JP7</text>
<text x="179.8" y="83.5">JP9</text>
<text x="215.1" y="79.7">GND</text>
<text x="245.6" y="79.7">GND</text>
<text x="246.5" y="83.5">JP12</text>
<text x="14.8" y="89.9">+3.3V</text>
<text x="37.8" y="86.1">SolderJumper_2_Open</text>
<text x="82.1" y="89.9">+3.3V</text>
<text x="105.1" y="86.1">SolderJumper_2_Open</text>
<text x="148.2" y="89.9">+3.3V</text>
<text x="171.1" y="86.1">SolderJumper_2_Open</text>
<text x="215.5" y="89.9">+3.3V</text>
<text x="238.4" y="86.1">SolderJumper_2_Open</text>
<text x="23.6" y="93.7">SW_SPDT</text>
<text x="25.9" y="91.1">SW2</text>
<text x="38.7" y="93.7">R33</text>
<text x="57.1" y="93.7">74HC14</text>
<text x="59" y="91.1">U8E</text>
<text x="91" y="93.7">SW_SPDT</text>
<text x="93.2" y="91.1">SW6</text>
<text x="106" y="93.7">R37</text>
<text x="124.4" y="93.7">74HC14</text>
<text x="126.3" y="91.1">U8F</text>
<text x="157" y="93.7">SW_SPDT</text>
<text x="159.2" y="91.1">SW8</text>
<text x="172" y="93.7">R39</text>
<text x="190.5" y="93.7">74HC14</text>
<text x="192.4" y="91.1">U9A</text>
<text x="224.3" y="93.7">SW_SPDT</text>
<text x="225.9" y="91.1">SW11</text>
<text x="239.3" y="93.7">R42</text>
<text x="257.8" y="93.7">74HC14</text>
<text x="259.6" y="91.1">U9B</text>
<text x="38.8" y="96.2">10k</text>
<text x="106.1" y="96.2">10k</text>
<text x="172.1" y="96.2">10k</text>
<text x="239.4" y="96.2">10k</text>
<text x="52.1" y="105.1">C3</text>
<text x="52.1" y="107.6">1u</text>
<text x="119.4" y="105.1">C7</text>
<text x="119.4" y="107.6">1u</text>
<text x="185.4" y="105.1">C9</text>
<text x="185.4" y="107.6">1u</text>
<text x="252.7" y="105.1">C12</text>
<text x="252.7" y="107.6">1u</text>
<text x="15.7" y="117.8">GND</text>
<text x="46.2" y="117.8">GND</text>
<text x="83" y="117.8">GND</text>
<text x="113.5" y="117.8">GND</text>
<text x="149.1" y="117.8">GND</text>
<text x="179.5" y="117.8">GND</text>
<text x="216.4" y="117.8">GND</text>
<text x="246.9" y="117.8">GND</text>
<text x="46.4" y="125.4">JP3</text>
<text x="112.4" y="125.4">JP5</text>
<text x="179.2" y="125.4">JP10</text>
<text x="246.5" y="125.4">JP13</text>
<text x="14.8" y="131.8">+3.3V</text>
<text x="37.8" y="128">SolderJumper_2_Open</text>
<text x="80.9" y="131.8">+3.3V</text>
<text x="103.8" y="128">SolderJumper_2_Open</text>
<text x="148.2" y="131.8">+3.3V</text>
<text x="171.1" y="128">SolderJumper_2_Open</text>
<text x="215.5" y="131.8">+3.3V</text>
<text x="238.4" y="128">SolderJumper_2_Open</text>
<text x="23.6" y="135.6">SW_SPDT</text>
<text x="25.9" y="133">SW3</text>
<text x="38.7" y="135.6">R34</text>
<text x="57.1" y="135.6">74HC14</text>
<text x="58.9" y="133">U8C</text>
<text x="89.7" y="135.6">SW_SPDT</text>
<text x="91.9" y="133">SW4</text>
<text x="104.7" y="135.6">R35</text>
<text x="123.2" y="135.6">74HC14</text>
<text x="125" y="133">U8D</text>
<text x="157" y="135.6">SW_SPDT</text>
<text x="159.2" y="133">SW9</text>
<text x="172" y="135.6">R40</text>
<text x="190.5" y="135.6">74HC14</text>
<text x="192.3" y="133">U9E</text>
<text x="224.3" y="135.6">SW_SPDT</text>
<text x="225.9" y="133">SW12</text>
<text x="239.3" y="135.6">R43</text>
<text x="257.8" y="135.6">74HC14</text>
<text x="259.7" y="133">U9F</text>
<text x="38.8" y="138.1">10k</text>
<text x="104.8" y="138.1">10k</text>
<text x="172.1" y="138.1">10k</text>
<text x="239.4" y="138.1">10k</text>
<text x="52.1" y="147">C4</text>
<text x="52.1" y="149.6">1u</text>
<text x="118.1" y="147">C5</text>
<text x="118.1" y="149.6">1u</text>
<text x="185.4" y="147">C10</text>
<text x="185.4" y="149.6">1u</text>
<text x="252.7" y="147">C13</text>
<text x="252.7" y="149.6">1u</text>
<text x="15.7" y="159.7">GND</text>
<text x="46.2" y="159.7">GND</text>
<text x="81.8" y="159.7">GND</text>
<text x="112.2" y="159.7">GND</text>
<text x="149.1" y="159.7">GND</text>
<text x="179.5" y="159.7">GND</text>
<text x="216.4" y="159.7">GND</text>
<text x="246.9" y="159.7">GND</text>
<text x="36.4" y="171.1">+3.3V</text>
<text x="58.4" y="173.7">74HC14</text>
<text x="60.2" y="171.1">U8G</text>
<text x="93.6" y="171.1">+3.3V</text>
<text x="114.3" y="173.7">74HC14</text>
<text x="116.1" y="171.1">U9G</text>
<text x="55.6" y="181.3">VCC</text>
<text x="64.7" y="181.3">GND</text>
<text x="111.5" y="181.3">VCC</text>
<text x="120.6" y="181.3">GND</text>
<text x="77.9" y="191.5">GND</text>
<text x="137.6" y="191.5">GND</text>
</g>
<g font-size="1.3" fill="#a90000">
<text x="23.4" y="54.5">1</text>
<text x="23.4" y="59.6">3</text>
<text x="31" y="57">2</text>
<text x="53.2" y="57">1</text>
<text x="64.7" y="57">2</text>
<text x="90.7" y="54.5">1</text>
<text x="90.7" y="59.6">3</text>
<text x="98.3" y="57">2</text>
<text x="120.6" y="57">3</text>
<text x="132" y="57">4</text>
<text x="156.7" y="54.5">1</text>
<text x="156.7" y="59.6">3</text>
<text x="164.4" y="57">2</text>
<text x="187.9" y="57">5</text>
<text x="199.3" y="57">6</text>
<text x="222.8" y="58.3">1</text>
<text x="222.8" y="63.4">3</text>
<text x="230.4" y="60.8">2</text>
<text x="253.9" y="60.8">9</text>
<text x="265.3" y="60.8">8</text>
<text x="23.4" y="96.4">1</text>
<text x="23.4" y="101.5">3</text>
<text x="31" y="98.9">2</text>
<text x="53.9" y="98.9">11</text>
<text x="65.3" y="98.9">10</text>
<text x="90.7" y="96.4">1</text>
<text x="90.7" y="101.5">3</text>
<text x="98.3" y="98.9">2</text>
<text x="121.2" y="98.9">13</text>
<text x="132.6" y="98.9">12</text>
<text x="156.7" y="96.4">1</text>
<text x="156.7" y="101.5">3</text>
<text x="164.4" y="98.9">2</text>
<text x="187.9" y="98.9">1</text>
<text x="199.3" y="98.9">2</text>
<text x="224.1" y="96.4">1</text>
<text x="224.1" y="101.5">3</text>
<text x="231.7" y="98.9">2</text>
<text x="255.2" y="98.9">3</text>
<text x="266.6" y="98.9">4</text>
<text x="23.4" y="138.3">1</text>
<text x="23.4" y="143.4">3</text>
<text x="31" y="140.8">2</text>
<text x="54.5" y="140.8">5</text>
<text x="65.9" y="140.8">6</text>
<text x="89.4" y="138.3">1</text>
<text x="89.4" y="143.4">3</text>
<text x="97.1" y="140.8">2</text>
<text x="120.6" y="140.8">9</text>
<text x="132" y="140.8">8</text>
<text x="156.7" y="138.3">1</text>
<text x="156.7" y="143.4">3</text>
<text x="164.4" y="140.8">2</text>
<text x="187.3" y="140.8">11</text>
<text x="198.7" y="140.8">10</text>
<text x="224.1" y="138.3">1</text>
<text x="224.1" y="143.4">3</text>
<text x="231.7" y="140.8">2</text>
<text x="254.6" y="140.8">13</text>
<text x="266" y="140.8">12</text>
<text x="50.7" y="180.2">14</text>
<text x="71.7" y="180.2">7</text>
<text x="106.6" y="180.2">14</text>
<text x="127.5" y="180.2">7</text>
</g>
<g font-size="1.3" fill="#725600">
<text x="71.3" y="58.1">out_sw_1</text>
<text x="138.6" y="58.1">out_sw_2</text>
<text x="205.9" y="58.1">out_sw_3</text>
<text x="271.9" y="61.9">out_sw_4</text>
<text x="72.6" y="100">out_sw_5</text>
<text x="139.9" y="100">out_sw_6</text>
<text x="205.9" y="100">out_sw_7</text>
<text x="273.2" y="100">out_sw_8</text>
<text x="72.6" y="141.9">out_sw_9</text>
<text x="138.6" y="141.9">out_sw_10</text>
<text x="205.9" y="141.9">out_sw_11</text>
<text x="273.2" y="141.9">out_sw_12</text>
</g>
<text font-size="1.3" fill="#0000c2" x="152.8" y="170.1">Debounce time ~10ms</text>
</svg>
